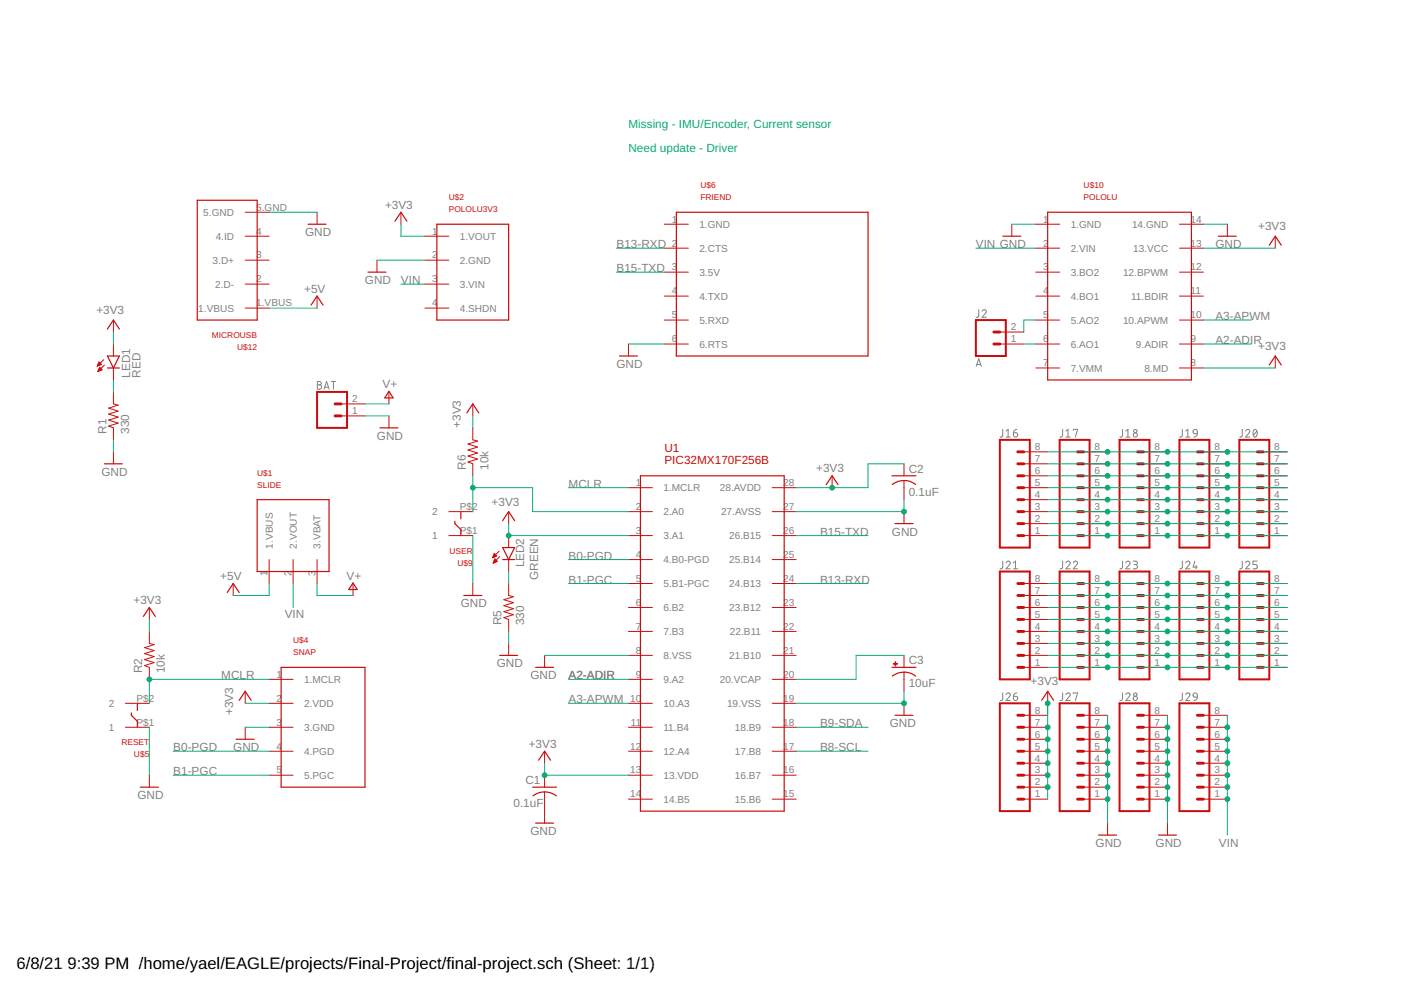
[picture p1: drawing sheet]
<svg xmlns="http://www.w3.org/2000/svg" width="297mm" height="210mm" viewBox="0 0 297 210" stroke-linecap="round" stroke-linejoin="round" font-family="sans-serif">
<g fill="none" stroke="#808080" stroke-width=".21">
<path d="M207 77.7l.5-1.6 .5 1.6M207.1 77.3h.8M207.5 65.7v1.4l-.5 .2M208.2 66a.44 .44 0 0 1 .6-.3 .44 .44 0 0 1 .2 .7l-.8 .9h.9M67.3 80.9h.5a.36 .36 0 0 1 .3 .3 .36 .36 0 0 1-.3 .4 .46 .46 0 0 1 .4 .5 .46 .46 0 0 1-.4 .4h-.5zM67.3 81.6h.5M68.7 82.5l.5-1.6 .6 1.6M68.8 82.1h.8M70.3 80.9h.8M70.7 80.9v1.6M212.6 91v1.4l-.2 .2-.4 .1M213.3 92.7h.9"/>
<path d="M213.3 91.4l.4-.4v1.7M214.9 91.8h.5a.45 .45 0 0 1 .4 .5 .45 .45 0 0 1-.5 .4 .45 .45 0 0 1-.4-.5zM215.6 91l-.6 .3-.1 .5M225.3 91v1.4l-.2 .2-.4 .1M226 92.7h.9M226 91.4l.4-.4v1.7M227.6 91.2v-.2h.9l-.5 1.7M238 91v1.4l-.2 .2-.4 .1M238.7 92.7h.9M238.7 91.4l.4-.4v1.7M250.7 91v1.4l-.2 .2-.4 .1M251.4 92.7h.9"/>
<path d="M251.4 91.4l.4-.4v1.7M253.1 91.2l.3-.2 .3 .2 .2 .7-.8-.1-.1-.3zM253.9 91.9l-.2 .5-.6 .3M263.4 91v1.4l-.2 .2-.4 .1M264.1 91.4a.44 .44 0 0 1 .6-.3 .44 .44 0 0 1 .2 .7l-.8 .9h.9M265.9 91.1l.2-.1a.97 .97 0 0 1 0 1.7 1.02 1.02 0 0 1-.2-1.6zM266.5 91.4l-.8 .9M212.6 119v1.4l-.6 .2M213.3 119.3a.44 .44 0 0 1 .6-.3 .44 .44 0 0 1 .2 .7l-.8 .9h.9M214.9 119.3l.4-.3v1.6M225.3 119v1.4l-.6 .2M226 119.3a.44 .44 0 0 1 .6-.3 .44 .44 0 0 1 .2 .7l-.8 .9h.9"/>
<path d="M227.6 119.3a.44 .44 0 0 1 .6-.3 .44 .44 0 0 1 .1 .7l-.7 .9h.9M238 119v1.4l-.6 .2M238.7 119.3a.44 .44 0 0 1 .6-.3 .44 .44 0 0 1 .2 .7l-.8 .9h.9M240.3 119h.5a.36 .36 0 0 1 .4 .3 .36 .36 0 0 1-.4 .4h-.4M240.7 119.7a.46 .46 0 0 1 .5 .5 .46 .46 0 0 1-.5 .4h-.4M250.7 119v1.4l-.6 .2M251.4 119.3a.44 .44 0 0 1 .6-.3 .44 .44 0 0 1 .2 .7l-.8 .9h.9M253.3 119l-.3 1.2h.9M253.6 119.9v.7M263.4 119v1.4l-.6 .2M264.1 119.3a.44 .44 0 0 1 .6-.3 .44 .44 0 0 1 .2 .7l-.8 .9h.9M266.6 119h-.9v.7h.5a.46 .46 0 0 1 .4 .5 .46 .46 0 0 1-.4 .4h-.5"/>
<path d="M214.9 120.6h.9M212.6 146.9v1.4l-.6 .2M213.3 147.3a.44 .44 0 0 1 .6-.4 .44 .44 0 0 1 .2 .7l-.8 .9h.9M214.9 147.6h.5a.45 .45 0 0 1 .4 .5 .45 .45 0 0 1-.5 .4 .45 .45 0 0 1-.4-.4zM215.6 146.9l-.4 .1-.3 .6M225.3 146.9v1.4l-.6 .2M226 147.3a.44 .44 0 0 1 .6-.4 .44 .44 0 0 1 .2 .7l-.8 .9h.9M227.6 147.1v-.2h.9l-.5 1.6M238 146.9v1.4l-.6 .2M238.7 147.3a.44 .44 0 0 1 .6-.4 .44 .44 0 0 1 .2 .7l-.8 .9h.9M250.7 146.9v1.4l-.6 .2M251.4 147.3a.44 .44 0 0 1 .6-.4 .44 .44 0 0 1 .2 .7l-.8 .9h.9"/>
<path d="M253.1 147l.3-.1 .3 .1 .2 .8-.8-.1-.1-.3zM253.9 147.8l-.3 .6-.5 .1"/>
<circle cx="240.7" cy="92.2" r=".45"/>
<circle cx="240.7" cy="91.4" r=".35"/>
<circle cx="240.7" cy="148.1" r=".45"/>
<circle cx="240.7" cy="147.3" r=".36"/>
</g>
<g fill="none" stroke="#c90d0c" stroke-width=".21">
<path d="M52 50.1h5.1M52 55.2h5.1M52 45h5.1M67.2 45v2.5M79.9 55.2v2.5M85 45v2.5M90.1 50.1h5.1M90.1 55.2h5.1M140.9 47.5h5M140.9 52.6h5M140.9 57.7h5M214.5 47.5v2.6"/>
<path d="M219.6 47.5h5.1M219.6 52.6h5.1M219.6 57.7h5.1M250.1 47.5h5M250.1 52.6h5M250.1 57.7h5M260.2 47.5v2.6M270.4 50.1v2.5M20.6 77.6h.2M20.7 77.4h.3M20.7 77.3h.6M20.8 77.2h.7"/>
<path d="M20.8 78.7h.2M20.8 77.1h.6M20.8 78.5h.5M20.9 78.4h.7M20.9 77h.3M21 76.9h.1M21 78.3h.5M21 76.8l.5 .5-.9 .3zM21 78.2h.4M21.1 78.1h.2M21.1 77.9h.1M21.1 77.9l-.4 .9"/>
<path d="M21.1 77.9l.5 .5-.9 .4M22 76.2l-1.4 1.4M22.1 77.4l-1.4 1.4M24 67.9v2.5M24 72.9v2.6M24 78v2.6M52 60.2h5.1M52 65.3h5.1M67.2 62.8v2.5M90.1 60.2h5.1M90.1 65.3h5.1M133.2 72.9v2.6"/>
<path d="M140.9 62.8h5M140.9 67.9h5M140.9 72.9h5M212 72.9h5.1M212 70.4h5.1M219.6 62.8h5.1M219.6 67.9h5.1M219.6 72.9h5.1M219.6 78h5.1M250.1 62.8h5M250.1 67.9h5M250.1 72.9h5"/>
<path d="M250.1 78h5M270.4 75.5v2.5M24 83.1v2.5l1.1 .3-2.1 .6 2.1 .7-2.1 .6 2.1 .6-2.1 .7 2.1 .6-2.1 .6 1 .4v2.6M24 95.8v2.5M72.3 88.2h5.1M72.3 85.6h5.1M82.5 83.1v2.5M82.5 88.2v2.5M100.2 90.7v2.6l1.1 .2-2.1 .6 2.1 .7-2.1 .6 2.1 .7-2.1 .6 2.1 .6-2.1 .7 1 .3v2.6M100.2 85.6v2.6M191.7 98.3v2.6M217.1 98.3h5"/>
<path d="M217.1 95.8h5M229.7 98.3h5.1M229.7 95.8h5.1M242.4 98.3h5.1M242.4 95.8h5.1M255.1 98.3h5.1M255.1 95.8h5.1M267.8 98.3h5.1M267.8 95.8h5.1M57.1 118.6v5.1M62.1 118.6v5.1M67.2 118.6v5.1"/>
<path d="M95.2 108.5h5M95.2 113.6h5M104.4 118.2h.1M104.5 118.1h.3M104.5 118h.6M104.6 117.9h.7M104.6 119.3h.2M104.6 117.7h.6M104.6 119.2h.5M104.7 119.1h.6M104.7 117.6h.4M104.8 117.5h.1"/>
<path d="M104.8 118.9h.6M104.8 117.4h.1M104.8 118.8h.4M104.8 117.4l-.4 .9M104.8 117.4l.5 .5-.9 .4M104.9 118.7h.2M104.9 118.6h.1M104.9 118.5l.5 .5-.8 .4zM105.8 116.9l-1.4 1.4M105.9 118l-1.3 1.4M107.8 108.5v2.5M107.8 113.6v2.5"/>
<path d="M107.8 118.6v2.6M133.2 103.4h5.1M133.2 108.5h5.1M133.2 113.6h5.1M133.2 118.6h5.1M163.7 103.4h5.1M163.7 108.5h5.1M163.7 113.6h5.1M163.7 118.6h5.1M176.4 100.9v2.5M191.7 101.9v4M191.7 108.5v2.5"/>
<path d="M217.1 103.4h5M217.1 108.5h5M217.1 113.6h5M217.1 111h5M217.1 105.9h5M217.1 100.9h5M229.7 103.4h5.1M229.7 108.5h5.1M229.7 113.6h5.1M229.7 111h5.1M229.7 105.9h5.1M229.7 100.9h5.1"/>
<path d="M242.4 103.4h5.1M242.4 108.5h5.1M242.4 113.6h5.1M242.4 111h5.1M242.4 105.9h5.1M242.4 100.9h5.1M255.1 103.4h5.1M255.1 108.5h5.1M255.1 113.6h5.1M255.1 111h5.1M255.1 105.9h5.1M255.1 100.9h5.1"/>
<path d="M267.8 103.4h5.1M267.8 108.5h5.1M267.8 113.6h5.1M267.8 111h5.1M267.8 105.9h5.1M267.8 100.9h5.1M31.7 133.9v2.5l1 .3-2.1 .6 2.1 .6-2.1 .7 2.1 .6-2.1 .6 2.1 .7-2.1 .6 1.1 .4v2.5M31.7 128.8v2.5M49.4 123.7v2.6M74.8 123.7v2.6M100.2 123.7v2.6M107.8 123.7v2.6l1.1 .2-2.1 .6 2.1 .7-2.1 .6 2.1 .7-2.1 .6 2.1 .6-2.1 .7 1 .3v2.6"/>
<path d="M107.8 136.4v2.6M115.5 139v2.5M133.2 123.7h5.1M133.2 128.8h5.1M133.2 133.9h5.1M133.2 139h5.1M163.7 123.7h5.1M163.7 128.8h5.1M163.7 133.9h5.1M163.7 139h5.1M191.7 139v2.5M217.1 123.7h5"/>
<path d="M217.1 128.8h5M217.1 133.9h5M217.1 139h5M217.1 136.4h5M217.1 131.3h5M217.1 126.3h5M229.7 123.7h5.1M229.7 128.8h5.1M229.7 133.9h5.1M229.7 139h5.1M229.7 136.4h5.1M229.7 131.3h5.1"/>
<path d="M229.7 126.3h5.1M242.4 123.7h5.1M242.4 128.8h5.1M242.4 133.9h5.1M242.4 139h5.1M242.4 136.4h5.1M242.4 131.3h5.1M242.4 126.3h5.1M255.1 123.7h5.1M255.1 128.8h5.1M255.1 133.9h5.1M255.1 139h5.1"/>
<path d="M255.1 136.4h5.1M255.1 131.3h5.1M255.1 126.3h5.1M267.8 123.7h5.1M267.8 128.8h5.1M267.8 133.9h5.1M267.8 139h5.1M267.8 136.4h5.1M267.8 131.3h5.1M267.8 126.3h5.1M26.6 149.1h5.1M26.6 154.2h5.1"/>
<path d="M52 146.6v2.5M52 154.2v2.5M57.1 144h5M57.1 149.1h5M57.1 154.2h5M57.1 159.3h5M115.5 159.3v2.5M133.2 144h5.1M133.2 149.1h5.1M133.2 154.2h5.1M133.2 159.3h5.1M163.7 144h5.1"/>
<path d="M163.7 149.1h5.1M163.7 154.2h5.1M163.7 159.3h5.1M191.7 142.5v4.1M191.7 149.1v2.6M217.1 154.2h5M217.1 159.3h5M217.1 141.5h5M217.1 156.7h5M217.1 151.7h5M222.1 146.6v2.5M229.7 154.2h5.1"/>
<path d="M229.7 159.3h5.1M229.7 141.5h5.1M229.7 156.7h5.1M229.7 151.7h5.1M242.4 154.2h5.1M242.4 159.3h5.1M242.4 141.5h5.1M242.4 156.7h5.1M242.4 151.7h5.1M255.1 154.2h5.1M255.1 159.3h5.1M255.1 141.5h5.1"/>
<path d="M255.1 156.7h5.1M255.1 151.7h5.1M267.8 141.5h5.1M31.7 164.4v2.5M57.1 164.4h5M115.5 164.4v2.5M115.5 167.9v6.6M133.2 164.4h5.1M133.2 169.4h5.1M163.7 164.4h5.1M163.7 169.4h5.1M217.1 164.4h5"/>
<path d="M217.1 169.4h5M217.1 166.9h5M217.1 161.8h5M229.7 164.4h5.1M229.7 169.4h5.1M229.7 166.9h5.1M229.7 161.8h5.1M234.8 174.5v2.6M242.4 164.4h5.1M242.4 169.4h5.1M242.4 166.9h5.1M242.4 161.8h5.1"/>
<path d="M247.5 174.5v2.6M255.1 164.4h5.1M255.1 169.4h5.1M255.1 166.9h5.1M255.1 161.8h5.1"/>
</g>
<g fill="none" stroke="#c90d0c" stroke-width=".25">
<path d="M41.8 42.5h12.7v25.4h-12.7zM65.3 47.5h3.8M78 57.7h3.8M83.7 46.9l1.3-1.9 1.3 1.9M92.6 47.5h15.2v20.4h-15.2zM143.4 45h40.6v30.5h-40.6zM212.6 50.1h3.8M222.1 45h30.5v35.6h-30.5zM258.3 50.1h3.8M269.1 52l1.3-1.9 1.3 1.9M22.8 75.5h2.5l-1.3 2.5zM22.8 78h2.5"/>
<path d="M22.8 69.8l1.2-1.9 1.3 1.9M66 64.7l1.2-1.9 1.3 1.9M131.3 75.5h3.8M269.1 77.4l1.3-1.9 1.3 1.9M22.1 98.3h3.9M80.6 90.7h3.8M82.5 83l.9 1.4h-1.8zM99 87.5l1.2-1.9 1.3 1.9M54.5 105.9h15.3v15.3h-15.3zM96.4 110.5v.5l1.3 1.3v1.3M97.7 108.5v1.5M106.6 116.1h2.5l-1.3 2.5z"/>
<path d="M106.6 118.6h2.5M106.6 110.4l1.2-1.9 1.3 1.9M135.8 100.9h30.5v71.1h-30.5zM175.2 102.8l1.2-1.9 1.3 1.9M189.1 100.9h5.1M189.2 102.7a4 4 0 0 1 4.9 0M189.8 111h3.8M30.4 130.7l1.3-1.9 1.2 1.9M48.2 125.6l1.2-1.9 1.3 1.9M74.8 123.6l.9 1.4h-1.7zM98.3 126.3h3.9M105.9 139h3.8"/>
<path d="M27.9 151.2v.5l1.2 1.2v1.3M29.1 149.1v1.5M50.1 156.7h3.8M50.7 148.5l1.3-1.9 1.3 1.9M59.6 141.5h17.8v25.4h-17.8zM113.6 141.5h3.8M189.1 141.5h5.1M189.8 151.7h3.8M191.7 142.5l1.5 .3 .9 .6M191.7 142.5l-1.1 .1-1.4 .7M220.9 148.5l1.2-1.9 1.3 1.9M29.8 166.9h3.8"/>
<path d="M112.9 166.9h5.1M113 168.7a4 4 0 0 1 5 0M113.6 174.5h3.8M114.2 161.2l1.3-1.9 1.2 1.9M232.9 177.1h3.8M245.6 177.1h3.8"/>
</g>
<g fill="none" stroke="#c90d0c" stroke-width=".42">
<path d="M206.9 67.9h6.4v7.6h-6.4zM67.2 83.1h6.4v7.6h-6.4zM212 93.3h6.3v22.8h-6.3zM224.7 93.3h6.3v22.8h-6.3zM237.4 93.3h6.3v22.8h-6.3zM250.1 93.3h6.3v22.8h-6.3zM262.8 93.3h6.3v22.8h-6.3zM212 121.2h6.3v22.8h-6.3zM224.7 121.2h6.3v22.8h-6.3zM237.4 121.2h6.3v22.8h-6.3zM250.1 121.2h6.3v22.8h-6.3zM262.8 121.2h6.3v22.8h-6.3z"/>
<path d="M212 149.1h6.3v22.9h-6.3zM224.7 149.1h6.3v22.9h-6.3zM237.4 149.1h6.3v22.9h-6.3zM250.1 149.1h6.3v22.9h-6.3z"/>
</g>
<g fill="none" stroke="#c90d0c" stroke-width=".61">
<path d="M210.7 70.4h1.3M210.7 72.9h1.3M71 85.6h1.3M71 88.2h1.3M215.8 98.3h1.3M215.8 95.8h1.3M228.5 98.3h1.2M228.5 95.8h1.2M241.2 98.3h1.2M241.2 95.8h1.2M253.9 98.3h1.2M253.9 95.8h1.2"/>
<path d="M266.6 98.3h1.2M266.6 95.8h1.2M215.8 108.5h1.3M215.8 111h1.3M215.8 113.6h1.3M215.8 103.4h1.3M215.8 105.9h1.3M215.8 100.9h1.3M228.5 108.5h1.2M228.5 111h1.2M228.5 113.6h1.2M228.5 103.4h1.2"/>
<path d="M228.5 105.9h1.2M228.5 100.9h1.2M241.2 108.5h1.2M241.2 111h1.2M241.2 113.6h1.2M241.2 103.4h1.2M241.2 105.9h1.2M241.2 100.9h1.2M253.9 108.5h1.2M253.9 111h1.2M253.9 113.6h1.2M253.9 103.4h1.2"/>
<path d="M253.9 105.9h1.2M253.9 100.9h1.2M266.6 108.5h1.2M266.6 111h1.2M266.6 113.6h1.2M266.6 103.4h1.2M266.6 105.9h1.2M266.6 100.9h1.2M215.8 136.4h1.3M215.8 139h1.3M215.8 131.3h1.3M215.8 133.9h1.3"/>
<path d="M215.8 128.8h1.3M215.8 126.3h1.3M215.8 123.7h1.3M228.5 136.4h1.2M228.5 139h1.2M228.5 131.3h1.2M228.5 133.9h1.2M228.5 128.8h1.2M228.5 126.3h1.2M228.5 123.7h1.2M241.2 136.4h1.2M241.2 139h1.2"/>
<path d="M241.2 131.3h1.2M241.2 133.9h1.2M241.2 128.8h1.2M241.2 126.3h1.2M241.2 123.7h1.2M253.9 136.4h1.2M253.9 139h1.2M253.9 131.3h1.2M253.9 133.9h1.2M253.9 128.8h1.2M253.9 126.3h1.2M253.9 123.7h1.2"/>
<path d="M266.6 136.4h1.2M266.6 139h1.2M266.6 131.3h1.2M266.6 133.9h1.2M266.6 128.8h1.2M266.6 126.3h1.2M266.6 123.7h1.2M215.8 141.5h1.3M215.8 159.3h1.3M215.8 156.7h1.3M215.8 154.2h1.3M215.8 151.7h1.3"/>
<path d="M228.5 141.5h1.2M228.5 159.3h1.2M228.5 156.7h1.2M228.5 154.2h1.2M228.5 151.7h1.2M241.2 141.5h1.2M241.2 159.3h1.2M241.2 156.7h1.2M241.2 154.2h1.2M241.2 151.7h1.2M253.9 141.5h1.2M253.9 159.3h1.2"/>
<path d="M253.9 156.7h1.2M253.9 154.2h1.2M253.9 151.7h1.2M266.6 141.5h1.2M215.8 164.4h1.3M215.8 166.9h1.3M215.8 169.4h1.3M215.8 161.8h1.3M228.5 164.4h1.2M228.5 166.9h1.2M228.5 169.4h1.2M228.5 161.8h1.2"/>
<path d="M241.2 164.4h1.2M241.2 166.9h1.2M241.2 169.4h1.2M241.2 161.8h1.2M253.9 164.4h1.2M253.9 166.9h1.2M253.9 169.4h1.2M253.9 161.8h1.2"/>
</g>
<g fill="#c90d0c" stroke="#c90d0c" stroke-width=".21">
<path d="M189.4 140.7h.9v.1h-.9z"/>
<path d="M189.8 140.3h.1v.9h-.1z"/>
</g>
<g fill="none" stroke="#0dab76" stroke-width=".21">
<path d="M57.1 45h10.1M79.9 55.2h10.2M85 47.5v2.6h5.1M130.7 52.6h10.2M130.7 57.7h10.2M206.9 52.6h12.7M214.5 47.5h5.1M255.1 47.5h5.1M255.1 52.6h15.3M24 70.4v2.5M57.1 65.3h10.1M85 60.2h5.1"/>
<path d="M133.2 72.9h7.7M217.1 72.9h2.5M219.6 67.9h-2.5v2.5M255.1 72.9h10.2M255.1 78h15.3M255.1 67.9h10.2M24 80.6v2.5M24 93.3v2.5M77.4 88.2h5.1M77.4 85.6h5.1M100.2 88.2v2.5M191.7 98.3h-7.7v5.1h-15.2"/>
<path d="M222.1 98.3h50.8M222.1 95.8h50.8M100.2 103.4h12.7v5.1h20.3M100.2 100.9v7.6M100.2 113.6v10.1M107.8 111v2.6h25.4M120.5 103.4h12.7M120.5 118.6h12.7M168.8 113.6h15.2M191.7 105.9v2.6h-22.9M222.1 108.5h50.8M222.1 103.4h50.8"/>
<path d="M222.1 113.6h50.8M222.1 100.9h50.8M222.1 105.9h50.8M222.1 111h50.8M31.7 131.3v2.6M57.1 123.7v2.6h-7.7M62.1 123.7v5.1M67.2 123.7v2.6h7.6M107.8 121.2v2.5M107.8 133.9v2.5M115.5 139h17.7M120.5 123.7h12.7"/>
<path d="M168.8 123.7h15.2M191.7 139h-10.2v5h-12.7M222.1 139h50.8M222.1 126.3h50.8M222.1 123.7h50.8M222.1 128.8h50.8M222.1 131.3h50.8M222.1 133.9h50.8M222.1 136.4h50.8M31.7 154.2v10.2M36.7 159.3h20.4M52 154.2h5.1"/>
<path d="M52 149.1h5.1M57.1 144h-25.4v5.1M120.5 149.1h12.7M120.5 144h12.7M168.8 154.2h15.2M168.8 159.3h15.2M191.7 146.6v2.5h-22.9M222.1 149.1v20.3M222.1 141.5h50.8M234.8 151.7v22.8M247.5 151.7v22.8M260.2 151.7v25.4"/>
<path d="M36.7 164.4h20.4M115.5 161.8v2.6h17.7"/>
</g>
<g fill="#0dab76" stroke="#0dab76" stroke-width=".21">
<circle cx="191.7" cy="108.5" r=".51"/>
<circle cx="191.7" cy="149.1" r=".51"/>
<circle cx="247.5" cy="154.2" r=".51"/>
<circle cx="247.5" cy="156.7" r=".51"/>
<circle cx="247.5" cy="159.3" r=".51"/>
<circle cx="247.5" cy="161.8" r=".51"/>
<circle cx="247.5" cy="164.4" r=".51"/>
<circle cx="247.5" cy="166.9" r=".51"/>
<circle cx="247.5" cy="169.4" r=".51"/>
<circle cx="234.8" cy="154.2" r=".51"/>
<circle cx="234.8" cy="156.7" r=".51"/>
<circle cx="234.8" cy="159.3" r=".51"/>
<circle cx="234.8" cy="161.8" r=".51"/>
<circle cx="234.8" cy="164.4" r=".51"/>
<circle cx="234.8" cy="166.9" r=".51"/>
<circle cx="234.8" cy="169.4" r=".51"/>
<circle cx="260.2" cy="154.2" r=".51"/>
<circle cx="260.2" cy="156.7" r=".51"/>
<circle cx="260.2" cy="159.3" r=".51"/>
<circle cx="260.2" cy="161.8" r=".51"/>
<circle cx="260.2" cy="164.4" r=".51"/>
<circle cx="260.2" cy="166.9" r=".51"/>
<circle cx="260.2" cy="169.4" r=".51"/>
<circle cx="176.4" cy="103.4" r=".51"/>
<circle cx="115.5" cy="164.4" r=".51"/>
<circle cx="107.8" cy="113.6" r=".51"/>
<circle cx="222.1" cy="154.2" r=".51"/>
<circle cx="222.1" cy="156.7" r=".51"/>
<circle cx="222.1" cy="159.3" r=".51"/>
<circle cx="222.1" cy="161.8" r=".51"/>
<circle cx="222.1" cy="164.4" r=".51"/>
<circle cx="222.1" cy="166.9" r=".51"/>
<circle cx="222.1" cy="149.1" r=".51"/>
<circle cx="31.7" cy="144" r=".51"/>
<circle cx="100.2" cy="103.4" r=".51"/>
<circle cx="234.8" cy="95.8" r=".51"/>
<circle cx="247.5" cy="95.8" r=".51"/>
<circle cx="260.2" cy="95.8" r=".51"/>
<circle cx="260.2" cy="98.3" r=".51"/>
<circle cx="247.5" cy="98.3" r=".51"/>
<circle cx="234.8" cy="98.3" r=".51"/>
<circle cx="234.8" cy="100.9" r=".51"/>
<circle cx="247.5" cy="100.9" r=".51"/>
<circle cx="260.2" cy="100.9" r=".51"/>
<circle cx="260.2" cy="103.4" r=".51"/>
<circle cx="247.5" cy="103.4" r=".51"/>
<circle cx="234.8" cy="103.4" r=".51"/>
<circle cx="234.8" cy="105.9" r=".51"/>
<circle cx="247.5" cy="105.9" r=".51"/>
<circle cx="260.2" cy="105.9" r=".51"/>
<circle cx="260.2" cy="108.5" r=".51"/>
<circle cx="247.5" cy="108.5" r=".51"/>
<circle cx="234.8" cy="108.5" r=".51"/>
<circle cx="234.8" cy="111" r=".51"/>
<circle cx="247.5" cy="111" r=".51"/>
<circle cx="260.2" cy="111" r=".51"/>
<circle cx="260.2" cy="113.6" r=".51"/>
<circle cx="247.5" cy="113.6" r=".51"/>
<circle cx="234.8" cy="113.6" r=".51"/>
<circle cx="234.8" cy="123.7" r=".51"/>
<circle cx="247.5" cy="123.7" r=".51"/>
<circle cx="260.2" cy="123.7" r=".51"/>
<circle cx="260.2" cy="126.3" r=".51"/>
<circle cx="247.5" cy="126.3" r=".51"/>
<circle cx="234.8" cy="126.3" r=".51"/>
<circle cx="234.8" cy="128.8" r=".51"/>
<circle cx="247.5" cy="128.8" r=".51"/>
<circle cx="260.2" cy="128.8" r=".51"/>
<circle cx="260.2" cy="131.3" r=".51"/>
<circle cx="247.5" cy="131.3" r=".51"/>
<circle cx="234.8" cy="131.3" r=".51"/>
<circle cx="234.8" cy="133.9" r=".51"/>
<circle cx="247.5" cy="133.9" r=".51"/>
<circle cx="260.2" cy="133.9" r=".51"/>
<circle cx="260.2" cy="136.4" r=".51"/>
<circle cx="247.5" cy="136.4" r=".51"/>
<circle cx="234.8" cy="136.4" r=".51"/>
<circle cx="234.8" cy="139" r=".51"/>
<circle cx="247.5" cy="139" r=".51"/>
<circle cx="260.2" cy="139" r=".51"/>
<circle cx="260.2" cy="141.5" r=".51"/>
<circle cx="247.5" cy="141.5" r=".51"/>
<circle cx="234.8" cy="141.5" r=".51"/>
</g>
<g font-size="3.5">
<text x="3.5" y="205.4">6/8/21</text>
<text x="14.3" y="205.4">9:39 PM /home/yael/EAGLE/projects/Final-Project/final-project.sch (Sheet: 1/1)</text>
</g>
<g font-size="2.5" fill="#0dab76">
<text x="133.2" y="27.2">Missing - IMU/Encoder, Current sensor</text>
<text x="133.2" y="32.3">Need update - Driver</text>
</g>
<g font-size="2.5" fill="#808080">
<text x="81.6" y="44.2">+3V3</text>
<text x="64.7" y="50.1">GND</text>
<text x="130.7" y="52.6">B13-RXD</text>
<text x="206.9" y="52.6">VIN GND</text>
<text x="257.7" y="52.6">GND</text>
<text x="266.8" y="48.8">+3V3</text>
<text x="130.7" y="57.7">B15-TXD</text>
<text x="64.5" y="62">+5V</text>
<text x="77.4" y="60.2">GND</text>
<text x="85" y="60.2">VIN</text>
<text x="20.4" y="66.6">+3V3</text>
<text x="257.7" y="67.9">A3-APWM</text>
<text x="257.7" y="72.9">A2-ADIR</text>
<text x="266.8" y="74.2">+3V3</text>
<text x="27.6" y="80" transform="rotate(-90 27.6 80)">LED1</text>
<text x="29.8" y="80" transform="rotate(-90 29.8 80)">RED</text>
<text x="81.1" y="82.3">V+</text>
<text x="130.7" y="78">GND</text>
<text x="22.6" y="92" transform="rotate(-90 22.6 92)">R1</text>
<text x="27.4" y="92" transform="rotate(-90 27.4 92)">330</text>
<text x="79.9" y="93.3">GND</text>
<text x="97.7" y="90.7" transform="rotate(-90 97.7 90.7)">+3V3</text>
<text x="21.5" y="100.9">GND</text>
<text x="98.7" y="99.6" transform="rotate(-90 98.7 99.6)">R6</text>
<text x="103.5" y="99.6" transform="rotate(-90 103.5 99.6)">10k</text>
<text x="173.1" y="100.1">+3V3</text>
<text x="192.7" y="100.2">C2</text>
<text x="104.2" y="107.2">+3V3</text>
<text x="120.6" y="103.4">MCLR</text>
<text x="192.7" y="105.1">0.1uF</text>
<text x="173.9" y="113.6">B15-TXD</text>
<text x="189.1" y="113.6">GND</text>
<text x="120.6" y="118.6">B0-PGD</text>
<text x="46.7" y="123">+5V</text>
<text x="73.5" y="123">V+</text>
<text x="111.2" y="120.3" transform="rotate(-90 111.2 120.3)">LED2</text>
<text x="114.1" y="123" transform="rotate(-90 114.1 123)">GREEN</text>
<text x="120.6" y="123.7">B1-PGC</text>
<text x="173.9" y="123.7">B13-RXD</text>
<text x="28.3" y="128">+3V3</text>
<text x="60.4" y="131.1">VIN</text>
<text x="97.7" y="128.8">GND</text>
<text x="106.4" y="132.6" transform="rotate(-90 106.4 132.6)">R5</text>
<text x="111.2" y="132.6" transform="rotate(-90 111.2 132.6)">330</text>
<text x="30.2" y="142.8" transform="rotate(-90 30.2 142.8)">R2</text>
<text x="35" y="142.8" transform="rotate(-90 35 142.8)">10k</text>
<text x="105.3" y="141.5">GND</text>
<text x="192.7" y="140.9">C3</text>
<text x="46.9" y="144">MCLR</text>
<text x="112.5" y="144">GND</text>
<text x="120.6" y="144">A2-ADIR</text>
<text x="120.6" y="149.1">A3-APWM</text>
<text x="192.7" y="145.7">10uF</text>
<text x="218.5" y="145.3">+3V3</text>
<text x="49.4" y="151.7" transform="rotate(-90 49.4 151.7)">+3V3</text>
<text x="173.9" y="154.2">B9-SDA</text>
<text x="188.7" y="154.2">GND</text>
<text x="36.7" y="159.3">B0-PGD</text>
<text x="49.4" y="159.3">GND</text>
<text x="112.1" y="158.5">+3V3</text>
<text x="173.9" y="159.3">B8-SCL</text>
<text x="36.7" y="164.4">B1-PGC</text>
<text x="111.4" y="166.3">C1</text>
<text x="29.1" y="169.4">GND</text>
<text x="108.9" y="171.1">0.1uF</text>
<text x="112.5" y="177">GND</text>
<text x="232.3" y="179.6">GND</text>
<text x="245" y="179.6">GND</text>
<text x="258.4" y="179.6">VIN</text>
</g>
<g font-size="2.5" fill="#c90d0c">
<text x="140.9" y="95.8">U1</text>
<text x="140.9" y="98.3">PIC32MX170F256B</text>
</g>
<g font-size="2.1" fill="#808080">
<text x="43.1" y="45.8">5.GND</text>
<text x="54.3" y="44.6">5.GND</text>
<text x="142.4" y="47.2">1</text>
<text x="221.2" y="47.2">1</text>
<text x="252.4" y="47.2">14</text>
<text x="45.7" y="50.8">4.ID</text>
<text x="54.3" y="49.7">4</text>
<text x="91.6" y="49.7">1</text>
<text x="97.5" y="50.8">1.VOUT</text>
<text x="142.4" y="52.3">2</text>
<text x="148.3" y="48.3">1.GND</text>
<text x="148.3" y="53.4">2.CTS</text>
<text x="221.2" y="52.3">2</text>
<text x="227" y="48.3">1.GND</text>
<text x="227" y="53.4">2.VIN</text>
<text x="240" y="48.3">14.GND</text>
<text x="240.2" y="53.4">13.VCC</text>
<text x="252.4" y="52.3">13</text>
<text x="45.1" y="55.9">3.D+</text>
<text x="54.3" y="59.9">2</text>
<text x="54.3" y="54.8">3</text>
<text x="91.6" y="54.8">2</text>
<text x="91.6" y="59.9">3</text>
<text x="97.5" y="55.9">2.GND</text>
<text x="142.4" y="57.3">3</text>
<text x="148.3" y="58.5">3.5V</text>
<text x="221.2" y="57.3">3</text>
<text x="227" y="58.5">3.BO2</text>
<text x="238.1" y="58.5">12.BPWM</text>
<text x="252.4" y="57.3">12</text>
<text x="45.6" y="61">2.D-</text>
<text x="54.3" y="65">1.VBUS</text>
<text x="91.6" y="65">4</text>
<text x="97.5" y="61">3.VIN</text>
<text x="142.4" y="62.4">4</text>
<text x="148.3" y="63.5">4.TXD</text>
<text x="221.2" y="62.4">4</text>
<text x="227" y="63.5">4.BO1</text>
<text x="239.8" y="63.5">11.BDIR</text>
<text x="252.4" y="62.4">11</text>
<text x="42" y="66.1">1.VBUS</text>
<text x="97.5" y="66.1">4.SHDN</text>
<text x="142.4" y="67.5">5</text>
<text x="148.3" y="68.6">5.RXD</text>
<text x="214.3" y="70">2</text>
<text x="221.2" y="67.5">5</text>
<text x="227" y="68.6">5.AO2</text>
<text x="238.1" y="68.6">10.APWM</text>
<text x="252.4" y="67.5">10</text>
<text x="142.4" y="72.6">6</text>
<text x="148.3" y="73.7">6.RTS</text>
<text x="214.3" y="72.6">1</text>
<text x="221.2" y="72.6">6</text>
<text x="221.2" y="77.7">7</text>
<text x="227" y="73.7">6.AO1</text>
<text x="240.9" y="73.7">9.ADIR</text>
<text x="252.4" y="77.7">8</text>
<text x="252.4" y="72.6">9</text>
<text x="227" y="78.8">7.VMM</text>
<text x="242.6" y="78.8">8.MD</text>
<text x="74.6" y="87.8">1</text>
<text x="74.6" y="85.3">2</text>
<text x="219.4" y="95.4">8</text>
<text x="232.1" y="95.4">8</text>
<text x="244.8" y="95.4">8</text>
<text x="257.5" y="95.4">8</text>
<text x="270.2" y="95.4">8</text>
<text x="219.4" y="100.5">6</text>
<text x="219.4" y="98">7</text>
<text x="232.1" y="100.5">6</text>
<text x="232.1" y="98">7</text>
<text x="244.8" y="100.5">6</text>
<text x="244.8" y="98">7</text>
<text x="257.5" y="100.5">6</text>
<text x="257.5" y="98">7</text>
<text x="270.2" y="100.5">6</text>
<text x="270.2" y="98">7</text>
<text x="134.8" y="103.1">1</text>
<text x="140.7" y="104.2">1.MCLR</text>
<text x="152.6" y="104.2">28.AVDD</text>
<text x="166.1" y="103.1">28</text>
<text x="219.4" y="105.6">4</text>
<text x="219.4" y="103.1">5</text>
<text x="232.1" y="105.6">4</text>
<text x="232.1" y="103.1">5</text>
<text x="244.8" y="105.6">4</text>
<text x="244.8" y="103.1">5</text>
<text x="257.5" y="105.6">4</text>
<text x="257.5" y="103.1">5</text>
<text x="270.2" y="105.6">4</text>
<text x="270.2" y="103.1">5</text>
<text x="91.6" y="109.3">2</text>
<text x="97.5" y="113.2">P$1</text>
<text x="97.5" y="108.1">P$2</text>
<text x="134.8" y="108.1">2</text>
<text x="134.8" y="113.2">3</text>
<text x="140.7" y="109.2">2.A0</text>
<text x="152.9" y="109.3">27.AVSS</text>
<text x="166.1" y="113.2">26</text>
<text x="166.1" y="108.1">27</text>
<text x="219.4" y="113.2">1</text>
<text x="219.4" y="110.7">2</text>
<text x="219.4" y="108.1">3</text>
<text x="232.1" y="113.2">1</text>
<text x="232.1" y="110.7">2</text>
<text x="232.1" y="108.1">3</text>
<text x="244.8" y="113.2">1</text>
<text x="244.8" y="110.7">2</text>
<text x="244.8" y="108.1">3</text>
<text x="257.5" y="113.2">1</text>
<text x="257.5" y="110.7">2</text>
<text x="257.5" y="108.1">3</text>
<text x="270.2" y="113.2">1</text>
<text x="270.2" y="110.7">2</text>
<text x="270.2" y="108.1">3</text>
<text x="57.8" y="116.3" transform="rotate(-90 57.8 116.3)">1.VBUS</text>
<text x="62.9" y="116.3" transform="rotate(-90 62.9 116.3)">2.VOUT</text>
<text x="68" y="116.3" transform="rotate(-90 68 116.3)">3.VBAT</text>
<text x="91.6" y="114.3">1</text>
<text x="134.8" y="118.3">4</text>
<text x="140.7" y="114.3">3.A1</text>
<text x="140.7" y="119.4">4.B0-PGD</text>
<text x="154.6" y="119.4">25.B14</text>
<text x="154.6" y="114.3">26.B15</text>
<text x="166.1" y="118.3">25</text>
<text x="56.7" y="122.2" transform="rotate(-90 56.7 122.2)">1</text>
<text x="61.8" y="122.2" transform="rotate(-90 61.8 122.2)">2</text>
<text x="66.9" y="122.2" transform="rotate(-90 66.9 122.2)">3</text>
<text x="134.8" y="123.4">5</text>
<text x="140.7" y="124.5">5.B1-PGC</text>
<text x="154.6" y="124.5">24.B13</text>
<text x="166.1" y="123.4">24</text>
<text x="219.4" y="125.9">7</text>
<text x="219.4" y="123.4">8</text>
<text x="232.1" y="125.9">7</text>
<text x="232.1" y="123.4">8</text>
<text x="244.8" y="125.9">7</text>
<text x="244.8" y="123.4">8</text>
<text x="257.5" y="125.9">7</text>
<text x="257.5" y="123.4">8</text>
<text x="270.2" y="125.9">7</text>
<text x="270.2" y="123.4">8</text>
<text x="134.8" y="128.4">6</text>
<text x="140.7" y="129.6">6.B2</text>
<text x="154.6" y="129.6">23.B12</text>
<text x="166.1" y="128.4">23</text>
<text x="219.4" y="131">5</text>
<text x="219.4" y="128.4">6</text>
<text x="232.1" y="131">5</text>
<text x="232.1" y="128.4">6</text>
<text x="244.8" y="131">5</text>
<text x="244.8" y="128.4">6</text>
<text x="257.5" y="131">5</text>
<text x="257.5" y="128.4">6</text>
<text x="270.2" y="131">5</text>
<text x="270.2" y="128.4">6</text>
<text x="134.8" y="133.5">7</text>
<text x="140.7" y="134.6">7.B3</text>
<text x="154.8" y="134.6">22.B11</text>
<text x="166.1" y="133.5">22</text>
<text x="219.4" y="136.1">3</text>
<text x="219.4" y="133.5">4</text>
<text x="232.1" y="136.1">3</text>
<text x="232.1" y="133.5">4</text>
<text x="244.8" y="136.1">3</text>
<text x="244.8" y="133.5">4</text>
<text x="257.5" y="136.1">3</text>
<text x="257.5" y="133.5">4</text>
<text x="270.2" y="136.1">3</text>
<text x="270.2" y="133.5">4</text>
<text x="58.6" y="143.7">1</text>
<text x="134.8" y="138.6">8</text>
<text x="134.8" y="143.7">9</text>
<text x="140.7" y="139.7">8.VSS</text>
<text x="154.6" y="139.7">21.B10</text>
<text x="166.1" y="143.7">20</text>
<text x="166.1" y="138.6">21</text>
<text x="219.4" y="141.1">1</text>
<text x="219.4" y="138.6">2</text>
<text x="232.1" y="141.1">1</text>
<text x="232.1" y="138.6">2</text>
<text x="244.8" y="141.1">1</text>
<text x="244.8" y="138.6">2</text>
<text x="257.5" y="141.1">1</text>
<text x="257.5" y="138.6">2</text>
<text x="270.2" y="141.1">1</text>
<text x="270.2" y="138.6">2</text>
<text x="23.1" y="149.9">2</text>
<text x="28.9" y="148.8">P$2</text>
<text x="58.6" y="148.8">2</text>
<text x="64.5" y="144.8">1.MCLR</text>
<text x="64.5" y="149.9">2.VDD</text>
<text x="133.6" y="148.8">10</text>
<text x="140.7" y="144.8">9.A2</text>
<text x="140.7" y="149.9">10.A3</text>
<text x="152.6" y="144.8">20.VCAP</text>
<text x="154.1" y="149.9">19.VSS</text>
<text x="166.1" y="148.8">19</text>
<text x="23.1" y="155">1</text>
<text x="28.9" y="153.8">P$1</text>
<text x="58.6" y="153.8">3</text>
<text x="64.5" y="155">3.GND</text>
<text x="133.8" y="153.8">11</text>
<text x="140.7" y="155">11.B4</text>
<text x="155.8" y="155">18.B9</text>
<text x="166.1" y="153.8">18</text>
<text x="219.4" y="153.8">7</text>
<text x="219.4" y="151.3">8</text>
<text x="232.1" y="153.8">7</text>
<text x="232.1" y="151.3">8</text>
<text x="244.8" y="153.8">7</text>
<text x="244.8" y="151.3">8</text>
<text x="257.5" y="153.8">7</text>
<text x="257.5" y="151.3">8</text>
<text x="58.6" y="158.9">4</text>
<text x="64.5" y="160">4.PGD</text>
<text x="133.6" y="158.9">12</text>
<text x="140.7" y="160">12.A4</text>
<text x="155.8" y="160">17.B8</text>
<text x="166.1" y="158.9">17</text>
<text x="219.4" y="161.5">4</text>
<text x="219.4" y="158.9">5</text>
<text x="219.4" y="156.4">6</text>
<text x="232.1" y="161.5">4</text>
<text x="232.1" y="158.9">5</text>
<text x="232.1" y="156.4">6</text>
<text x="244.8" y="161.5">4</text>
<text x="244.8" y="158.9">5</text>
<text x="244.8" y="156.4">6</text>
<text x="257.5" y="161.5">4</text>
<text x="257.5" y="158.9">5</text>
<text x="257.5" y="156.4">6</text>
<text x="58.6" y="164">5</text>
<text x="64.5" y="165.1">5.PGC</text>
<text x="133.6" y="164">13</text>
<text x="140.7" y="165.1">13.VDD</text>
<text x="155.8" y="165.1">16.B7</text>
<text x="166.1" y="164">16</text>
<text x="219.4" y="166.5">2</text>
<text x="219.4" y="164">3</text>
<text x="232.1" y="166.5">2</text>
<text x="232.1" y="164">3</text>
<text x="244.8" y="166.5">2</text>
<text x="244.8" y="164">3</text>
<text x="257.5" y="166.5">2</text>
<text x="257.5" y="164">3</text>
<text x="133.6" y="169.1">14</text>
<text x="140.7" y="170.2">14.B5</text>
<text x="155.8" y="170.2">15.B6</text>
<text x="166.1" y="169.1">15</text>
<text x="219.4" y="169.1">1</text>
<text x="232.1" y="169.1">1</text>
<text x="244.8" y="169.1">1</text>
<text x="257.5" y="169.1">1</text>
</g>
<g font-size="1.8" fill="#c90d0c">
<text x="148.5" y="39.9">U$6</text>
<text x="229.8" y="39.9">U$10</text>
<text x="95.2" y="42.5">U$2</text>
<text x="95.2" y="45">POLOLU3V3</text>
<text x="148.5" y="42.5">FRIEND</text>
<text x="229.8" y="42.5">POLOLU</text>
<text x="44.9" y="71.7">MICROUSB</text>
<text x="50.3" y="74.2">U$12</text>
<text x="54.5" y="100.9">U$1</text>
<text x="54.5" y="103.4">SLIDE</text>
<text x="95.3" y="117.4">USER</text>
<text x="97" y="119.9">U$9</text>
<text x="62.1" y="136.4">U$4</text>
<text x="62.1" y="139">SNAP</text>
<text x="25.7" y="158">RESET</text>
<text x="28.4" y="160.5">U$5</text>
</g>
</svg>
